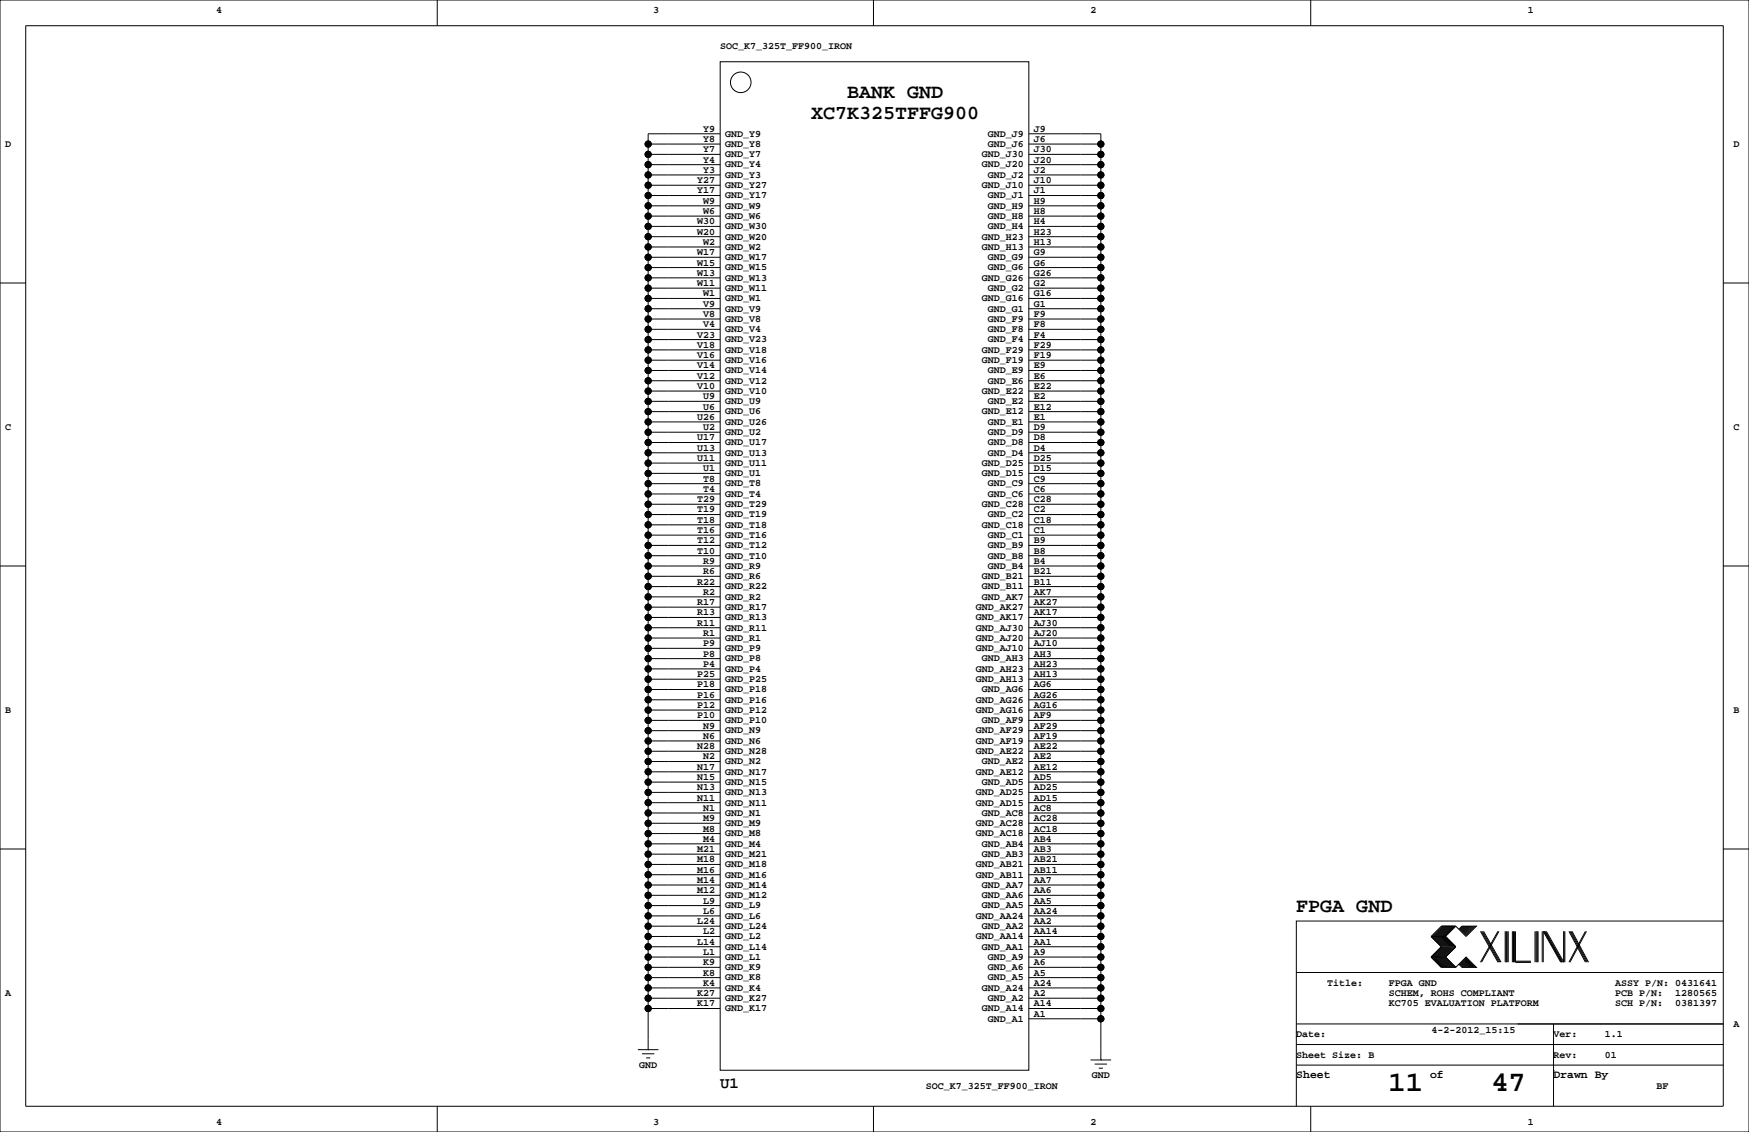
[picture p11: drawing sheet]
<svg xmlns="http://www.w3.org/2000/svg" width="432mm" height="279mm" viewBox="0 0 432 279" stroke-linecap="round" stroke-linejoin="round" font-family="sans-serif">
<g fill="none" stroke="#000" stroke-width=".25">
<path d="M0 0h431.8v279.4h-431.8zM6.3 6.4h419.1v266.6h-419.1zM107.9 0v6.4M177.8 15.2h76.2v249h-76.2zM215.6 0v6.4M323.6 0v6.4M160 35.6h17.8M160 38.1h17.8M177.8 33h-17.8v226.1M254 33h17.8v228.6M254 35.6h17.8M254 38.1h17.8"/>
<path d="M160 40.6h17.8M160 43.2h17.8M160 45.7h17.8M160 48.3h17.8M160 50.8h17.8M160 53.3h17.8M160 58.4h17.8M160 55.9h17.8M254 40.6h17.8M254 43.2h17.8M254 45.7h17.8M254 48.3h17.8"/>
<path d="M254 50.8h17.8M254 53.3h17.8M254 58.4h17.8M254 55.9h17.8M0 69.8h6.3M160 76.2h17.8M160 78.7h17.8M160 73.7h17.8M160 71.1h17.8M160 68.6h17.8M160 66h17.8M160 63.5h17.8"/>
<path d="M160 61h17.8M254 76.2h17.8M254 78.7h17.8M254 73.7h17.8M254 71.1h17.8M254 68.6h17.8M254 66h17.8M254 63.5h17.8M254 61h17.8M425.4 69.8h6.4M160 81.3h17.8M160 83.8h17.8"/>
<path d="M160 86.4h17.8M160 88.9h17.8M160 91.4h17.8M160 94h17.8M160 99.1h17.8M160 96.5h17.8M254 81.3h17.8M254 83.8h17.8M254 86.4h17.8M254 88.9h17.8M254 91.4h17.8M254 94h17.8"/>
<path d="M254 99.1h17.8M254 96.5h17.8M160 116.8h17.8M160 119.4h17.8M160 114.3h17.8M160 111.8h17.8M160 109.2h17.8M160 106.7h17.8M160 104.1h17.8M160 101.6h17.8M254 116.8h17.8M254 119.4h17.8"/>
<path d="M254 114.3h17.8M254 111.8h17.8M254 109.2h17.8M254 106.7h17.8M254 104.1h17.8M254 101.6h17.8M0 139.7h6.3M160 121.9h17.8M160 124.5h17.8M160 127h17.8M160 129.5h17.8M160 132.1h17.8"/>
<path d="M160 134.6h17.8M160 139.7h17.8M160 137.2h17.8M254 121.9h17.8M254 124.5h17.8M254 127h17.8M254 129.5h17.8M254 132.1h17.8M254 134.6h17.8M254 139.7h17.8M254 137.2h17.8M425.4 139.7h6.4"/>
<path d="M160 157.5h17.8M160 154.9h17.8M160 152.4h17.8M160 149.9h17.8M160 147.3h17.8M160 144.8h17.8M160 142.2h17.8M254 157.5h17.8M254 154.9h17.8M254 152.4h17.8M254 149.9h17.8M254 147.3h17.8"/>
<path d="M254 144.8h17.8M254 142.2h17.8M160 160h17.8M160 162.6h17.8M160 165.1h17.8M160 167.6h17.8M160 170.2h17.8M160 172.7h17.8M160 175.3h17.8M160 177.8h17.8M254 160h17.8M254 162.6h17.8"/>
<path d="M254 165.1h17.8M254 167.6h17.8M254 170.2h17.8M254 172.7h17.8M254 175.3h17.8M254 177.8h17.8M160 198.1h17.8M160 195.6h17.8M160 193h17.8M160 190.5h17.8M160 188h17.8M160 185.4h17.8"/>
<path d="M160 182.9h17.8M160 180.3h17.8M254 198.1h17.8M254 195.6h17.8M254 193h17.8M254 190.5h17.8M254 188h17.8M254 185.4h17.8M254 182.9h17.8M254 180.3h17.8M0 209.5h6.3M160 200.7h17.8"/>
<path d="M160 203.2h17.8M160 205.7h17.8M160 208.3h17.8M160 210.8h17.8M160 213.4h17.8M160 215.9h17.8M160 218.4h17.8M254 200.7h17.8M254 203.2h17.8M254 205.7h17.8M254 208.3h17.8M254 210.8h17.8"/>
<path d="M254 213.4h17.8M254 215.9h17.8M254 218.4h17.8M425.4 209.5h6.4M160 238.8h17.8M160 236.2h17.8M160 233.7h17.8M160 231.1h17.8M160 228.6h17.8M160 226.1h17.8M160 223.5h17.8M160 221h17.8"/>
<path d="M254 238.8h17.8M254 236.2h17.8M254 233.7h17.8M254 231.1h17.8M254 228.6h17.8M254 226.1h17.8M254 223.5h17.8M254 221h17.8M353.3 236.2l2.6 2.6h3.5M353.3 236.2h3.6M353.3 231.1h3.6M353.3 231.1l2.6 2.6-2.6 2.5"/>
<path d="M356.1 228.6l-2.5 2.5 2.5 2.6-2.5 2.5 2.5 2.6M356.4 228.6l-2.6 2.5 2.6 2.6-2.6 2.5 2.6 2.6M356.6 228.6l-2.5 2.5 2.5 2.6-2.5 2.5 2.5 2.6M356.9 228.6l-2.6 2.5 2.6 2.6-2.6 2.5 2.6 2.6M356.9 231.1l2.5 2.6-2.5 2.5M356.9 236.2l2.5 2.6M357.1 228.6l-2.5 2.5 2.5 2.6-2.5 2.5 2.5 2.6M357.4 228.6l-2.6 2.5 2.6 2.6-2.6 2.5 2.6 2.6M357.6 228.6l-2.5 2.5 2.5 2.6-2.5 2.5 2.5 2.6M357.9 228.6l-2.6 2.5 2.6 2.6-2.6 2.5 2.6 2.6M358.1 228.6l-2.5 2.5 2.5 2.6-2.5 2.5 2.5 2.6M358.4 228.6l-2.5 2.5 2.5 2.6-2.5 2.5 2.5 2.6"/>
<path d="M358.6 228.6l-2.5 2.5 2.5 2.6-2.5 2.5 2.5 2.6M358.9 228.6l-2.5 2.5 2.5 2.6-2.5 2.5 2.5 2.6M359.2 228.6l-2.6 2.5 2.6 2.6-2.6 2.5 2.6 2.6M359.4 228.6l2.5 2.5 2.6-2.5h-3.6l-.7 .8M359.4 228.6h-3.5l-2.6 2.5M359.4 228.6l-2.5 2.5M360.2 238l.7 .8h3.6l-2.6-2.6-2.5 2.6M360.4 237.7l1 1.1M360.4 238l.8 .8M360.7 237.5l1.2 1.3M360.7 237.7l1 1.1M360.9 237.2l1.6 1.6"/>
<path d="M360.9 237.5l1.3 1.3M361.2 237l1.8 1.8M361.2 237.2l1.5 1.6M361.2 228.6l-.8 .8M361.4 236.7l2.1 2.1M361.4 237l1.8 1.8M361.4 228.6l-1 1M361.7 236.5l2.3 2.3M361.7 236.7l2 2.1M361.7 228.6l-1 1M361.9 236.5l2.3 2.3M361.9 228.6l-1.2 1.3"/>
<path d="M362.2 228.6l-1.3 1.3M362.5 228.6l-1.6 1.5M362.7 228.6l-1.5 1.5M363 228.6l-1.8 1.8M363.2 228.6l-1.8 1.8M363.5 228.6l-2.1 2M363.7 228.6l-2 2M364 228.6l-2.3 2.3M364.2 228.6l-2.3 2.3M365.5 229.9l4.3 7.6M365.8 229.9l4.3 7.6M366 229.9l4.3 7.6"/>
<path d="M366.3 229.9l4.3 7.6M369.8 229.9l-4.3 7.6M370.1 229.9l-4.3 7.6M371.6 229.9v7.6M371.9 229.9v7.6M372.1 229.9v7.6M372.4 229.9v7.6M373.4 229.9v7.6M373.6 229.9v7.6M373.9 229.9v7.6M374.1 229.9v7.6h3.9M374.1 237.2h3.9"/>
<path d="M379 229.9v7.6M379.2 229.9v7.6M379.5 229.9v7.6M379.7 229.9v7.6M380.7 229.9v7.6M381 237.5v-7.6l4.3 7.6M381.3 229.9l4.3 7.6M381.5 229.9l4.3 7.6M381.8 229.9l4.3 7.6v-7.6M386.3 229.9v7.6M387.3 229.9l4.1 7.6M387.6 229.9l4.1 7.6"/>
<path d="M387.9 229.9l4 7.6M388.1 229.9l4.1 7.6M391.4 229.9l-4.1 7.6M391.7 229.9l-4.1 7.6M425.4 227.3h-105.4v35.6M157.5 259.1h5.1M160 259.1h.1M160 241.3h17.8M160 243.8h17.8M160 246.4h17.8M160 248.9h17.8M254 241.3h17.8"/>
<path d="M254 243.8h17.8M254 246.4h17.8M254 248.9h17.8M254 251.5h17.8M320 257.8h105.4M320 252.7h105.4M320 240h105.4M383.5 252.7v20.3M107.9 273v6.4M158.5 260.1h3M159.5 261.1h1M215.6 273v6.4"/>
<path d="M269.2 261.6h5.1M270.3 262.6h3M271.3 263.7h1M271.8 261.6h.1M320 262.9v10.1M320 262.9h105.4M323.6 273v6.4M383.5 264.2h.1"/>
<circle cx="160" cy="35.6" r=".76"/>
<circle cx="160" cy="38.1" r=".76"/>
<circle cx="182.9" cy="20.3" r="2.54"/>
<circle cx="271.8" cy="35.6" r=".76"/>
<circle cx="271.8" cy="38.1" r=".76"/>
<circle cx="160" cy="53.3" r=".76"/>
<circle cx="160" cy="40.6" r=".76"/>
<circle cx="160" cy="48.3" r=".76"/>
<circle cx="160" cy="55.9" r=".76"/>
<circle cx="160" cy="43.2" r=".76"/>
<circle cx="160" cy="58.4" r=".76"/>
<circle cx="160" cy="45.7" r=".76"/>
<circle cx="160" cy="50.8" r=".76"/>
<circle cx="271.8" cy="53.3" r=".76"/>
<circle cx="271.8" cy="40.6" r=".76"/>
<circle cx="271.8" cy="48.3" r=".76"/>
<circle cx="271.8" cy="43.2" r=".76"/>
<circle cx="271.8" cy="55.9" r=".76"/>
<circle cx="271.8" cy="58.4" r=".76"/>
<circle cx="271.8" cy="45.7" r=".76"/>
<circle cx="271.8" cy="50.8" r=".76"/>
<circle cx="160" cy="66" r=".76"/>
<circle cx="160" cy="78.7" r=".76"/>
<circle cx="160" cy="73.7" r=".76"/>
<circle cx="160" cy="61" r=".76"/>
<circle cx="160" cy="68.6" r=".76"/>
<circle cx="160" cy="71.1" r=".76"/>
<circle cx="160" cy="63.5" r=".76"/>
<circle cx="160" cy="76.2" r=".76"/>
<circle cx="271.8" cy="66" r=".76"/>
<circle cx="271.8" cy="78.7" r=".76"/>
<circle cx="271.8" cy="61" r=".76"/>
<circle cx="271.8" cy="73.7" r=".76"/>
<circle cx="271.8" cy="68.6" r=".76"/>
<circle cx="271.8" cy="71.1" r=".76"/>
<circle cx="271.8" cy="63.5" r=".76"/>
<circle cx="271.8" cy="76.2" r=".76"/>
<circle cx="160" cy="91.4" r=".76"/>
<circle cx="160" cy="86.4" r=".76"/>
<circle cx="160" cy="94" r=".76"/>
<circle cx="160" cy="81.3" r=".76"/>
<circle cx="160" cy="83.8" r=".76"/>
<circle cx="160" cy="96.5" r=".76"/>
<circle cx="160" cy="99.1" r=".76"/>
<circle cx="160" cy="88.9" r=".76"/>
<circle cx="271.8" cy="91.4" r=".76"/>
<circle cx="271.8" cy="86.4" r=".76"/>
<circle cx="271.8" cy="94" r=".76"/>
<circle cx="271.8" cy="81.3" r=".76"/>
<circle cx="271.8" cy="83.8" r=".76"/>
<circle cx="271.8" cy="96.5" r=".76"/>
<circle cx="271.8" cy="99.1" r=".76"/>
<circle cx="271.8" cy="88.9" r=".76"/>
<circle cx="160" cy="119.4" r=".76"/>
<circle cx="160" cy="106.7" r=".76"/>
<circle cx="160" cy="109.2" r=".76"/>
<circle cx="160" cy="114.3" r=".76"/>
<circle cx="160" cy="101.6" r=".76"/>
<circle cx="160" cy="116.8" r=".76"/>
<circle cx="160" cy="104.1" r=".76"/>
<circle cx="160" cy="111.8" r=".76"/>
<circle cx="271.8" cy="119.4" r=".76"/>
<circle cx="271.8" cy="106.7" r=".76"/>
<circle cx="271.8" cy="109.2" r=".76"/>
<circle cx="271.8" cy="114.3" r=".76"/>
<circle cx="271.8" cy="101.6" r=".76"/>
<circle cx="271.8" cy="116.8" r=".76"/>
<circle cx="271.8" cy="104.1" r=".76"/>
<circle cx="271.8" cy="111.8" r=".76"/>
<circle cx="160" cy="132.1" r=".76"/>
<circle cx="160" cy="121.9" r=".76"/>
<circle cx="160" cy="134.6" r=".76"/>
<circle cx="160" cy="127" r=".76"/>
<circle cx="160" cy="139.7" r=".76"/>
<circle cx="160" cy="129.5" r=".76"/>
<circle cx="160" cy="137.2" r=".76"/>
<circle cx="160" cy="124.5" r=".76"/>
<circle cx="271.8" cy="132.1" r=".76"/>
<circle cx="271.8" cy="121.9" r=".76"/>
<circle cx="271.8" cy="134.6" r=".76"/>
<circle cx="271.8" cy="127" r=".76"/>
<circle cx="271.8" cy="139.7" r=".76"/>
<circle cx="271.8" cy="129.5" r=".76"/>
<circle cx="271.8" cy="124.5" r=".76"/>
<circle cx="271.8" cy="137.2" r=".76"/>
<circle cx="160" cy="157.5" r=".76"/>
<circle cx="160" cy="144.8" r=".76"/>
<circle cx="160" cy="147.3" r=".76"/>
<circle cx="160" cy="152.4" r=".76"/>
<circle cx="160" cy="154.9" r=".76"/>
<circle cx="160" cy="142.2" r=".76"/>
<circle cx="160" cy="149.9" r=".76"/>
<circle cx="271.8" cy="157.5" r=".76"/>
<circle cx="271.8" cy="144.8" r=".76"/>
<circle cx="271.8" cy="147.3" r=".76"/>
<circle cx="271.8" cy="152.4" r=".76"/>
<circle cx="271.8" cy="142.2" r=".76"/>
<circle cx="271.8" cy="154.9" r=".76"/>
<circle cx="271.8" cy="149.9" r=".76"/>
<circle cx="160" cy="170.2" r=".76"/>
<circle cx="160" cy="172.7" r=".76"/>
<circle cx="160" cy="160" r=".76"/>
<circle cx="160" cy="177.8" r=".76"/>
<circle cx="160" cy="165.1" r=".76"/>
<circle cx="160" cy="167.6" r=".76"/>
<circle cx="160" cy="175.3" r=".76"/>
<circle cx="160" cy="162.6" r=".76"/>
<circle cx="271.8" cy="170.2" r=".76"/>
<circle cx="271.8" cy="172.7" r=".76"/>
<circle cx="271.8" cy="160" r=".76"/>
<circle cx="271.8" cy="165.1" r=".76"/>
<circle cx="271.8" cy="177.8" r=".76"/>
<circle cx="271.8" cy="167.6" r=".76"/>
<circle cx="271.8" cy="162.6" r=".76"/>
<circle cx="271.8" cy="175.3" r=".76"/>
<circle cx="160" cy="182.9" r=".76"/>
<circle cx="160" cy="190.5" r=".76"/>
<circle cx="160" cy="193" r=".76"/>
<circle cx="160" cy="185.4" r=".76"/>
<circle cx="160" cy="198.1" r=".76"/>
<circle cx="160" cy="195.6" r=".76"/>
<circle cx="160" cy="180.3" r=".76"/>
<circle cx="160" cy="188" r=".76"/>
<circle cx="271.8" cy="182.9" r=".76"/>
<circle cx="271.8" cy="190.5" r=".76"/>
<circle cx="271.8" cy="193" r=".76"/>
<circle cx="271.8" cy="185.4" r=".76"/>
<circle cx="271.8" cy="198.1" r=".76"/>
<circle cx="271.8" cy="195.6" r=".76"/>
<circle cx="271.8" cy="180.3" r=".76"/>
<circle cx="271.8" cy="188" r=".76"/>
<circle cx="160" cy="218.4" r=".76"/>
<circle cx="160" cy="200.7" r=".76"/>
<circle cx="160" cy="205.7" r=".76"/>
<circle cx="160" cy="213.4" r=".76"/>
<circle cx="160" cy="203.2" r=".76"/>
<circle cx="160" cy="215.9" r=".76"/>
<circle cx="160" cy="210.8" r=".76"/>
<circle cx="160" cy="208.3" r=".76"/>
<circle cx="271.8" cy="213.4" r=".76"/>
<circle cx="271.8" cy="205.7" r=".76"/>
<circle cx="271.8" cy="203.2" r=".76"/>
<circle cx="271.8" cy="215.9" r=".76"/>
<circle cx="271.8" cy="200.7" r=".76"/>
<circle cx="271.8" cy="218.4" r=".76"/>
<circle cx="271.8" cy="210.8" r=".76"/>
<circle cx="271.8" cy="208.3" r=".76"/>
<circle cx="160" cy="226.1" r=".76"/>
<circle cx="160" cy="231.1" r=".76"/>
<circle cx="160" cy="228.6" r=".76"/>
<circle cx="160" cy="236.2" r=".76"/>
<circle cx="160" cy="238.8" r=".76"/>
<circle cx="160" cy="223.5" r=".76"/>
<circle cx="160" cy="221" r=".76"/>
<circle cx="160" cy="233.7" r=".76"/>
<circle cx="271.8" cy="226.1" r=".76"/>
<circle cx="271.8" cy="228.6" r=".76"/>
<circle cx="271.8" cy="231.1" r=".76"/>
<circle cx="271.8" cy="236.2" r=".76"/>
<circle cx="271.8" cy="238.8" r=".76"/>
<circle cx="271.8" cy="223.5" r=".76"/>
<circle cx="271.8" cy="221" r=".76"/>
<circle cx="271.8" cy="233.7" r=".76"/>
<circle cx="160" cy="241.3" r=".76"/>
<circle cx="160" cy="246.4" r=".76"/>
<circle cx="160" cy="248.9" r=".76"/>
<circle cx="160" cy="243.8" r=".76"/>
<circle cx="271.8" cy="241.3" r=".76"/>
<circle cx="271.8" cy="246.4" r=".76"/>
<circle cx="271.8" cy="248.9" r=".76"/>
<circle cx="271.8" cy="251.5" r=".76"/>
<circle cx="271.8" cy="243.8" r=".76"/>
</g>
<g fill="#000" stroke="#000" stroke-width=".25">
<circle cx="160" cy="35.6" r=".76"/>
<circle cx="160" cy="38.1" r=".76"/>
<circle cx="271.8" cy="35.6" r=".76"/>
<circle cx="271.8" cy="38.1" r=".76"/>
<circle cx="160" cy="53.3" r=".76"/>
<circle cx="160" cy="40.6" r=".76"/>
<circle cx="160" cy="48.3" r=".76"/>
<circle cx="160" cy="55.9" r=".76"/>
<circle cx="160" cy="43.2" r=".76"/>
<circle cx="160" cy="58.4" r=".76"/>
<circle cx="160" cy="45.7" r=".76"/>
<circle cx="160" cy="50.8" r=".76"/>
<circle cx="271.8" cy="53.3" r=".76"/>
<circle cx="271.8" cy="40.6" r=".76"/>
<circle cx="271.8" cy="48.3" r=".76"/>
<circle cx="271.8" cy="43.2" r=".76"/>
<circle cx="271.8" cy="55.9" r=".76"/>
<circle cx="271.8" cy="58.4" r=".76"/>
<circle cx="271.8" cy="45.7" r=".76"/>
<circle cx="271.8" cy="50.8" r=".76"/>
<circle cx="160" cy="66" r=".76"/>
<circle cx="160" cy="78.7" r=".76"/>
<circle cx="160" cy="73.7" r=".76"/>
<circle cx="160" cy="61" r=".76"/>
<circle cx="160" cy="68.6" r=".76"/>
<circle cx="160" cy="71.1" r=".76"/>
<circle cx="160" cy="63.5" r=".76"/>
<circle cx="160" cy="76.2" r=".76"/>
<circle cx="271.8" cy="66" r=".76"/>
<circle cx="271.8" cy="78.7" r=".76"/>
<circle cx="271.8" cy="61" r=".76"/>
<circle cx="271.8" cy="73.7" r=".76"/>
<circle cx="271.8" cy="68.6" r=".76"/>
<circle cx="271.8" cy="71.1" r=".76"/>
<circle cx="271.8" cy="63.5" r=".76"/>
<circle cx="271.8" cy="76.2" r=".76"/>
<circle cx="160" cy="91.4" r=".76"/>
<circle cx="160" cy="86.4" r=".76"/>
<circle cx="160" cy="94" r=".76"/>
<circle cx="160" cy="81.3" r=".76"/>
<circle cx="160" cy="83.8" r=".76"/>
<circle cx="160" cy="96.5" r=".76"/>
<circle cx="160" cy="99.1" r=".76"/>
<circle cx="160" cy="88.9" r=".76"/>
<circle cx="271.8" cy="91.4" r=".76"/>
<circle cx="271.8" cy="86.4" r=".76"/>
<circle cx="271.8" cy="94" r=".76"/>
<circle cx="271.8" cy="81.3" r=".76"/>
<circle cx="271.8" cy="83.8" r=".76"/>
<circle cx="271.8" cy="96.5" r=".76"/>
<circle cx="271.8" cy="99.1" r=".76"/>
<circle cx="271.8" cy="88.9" r=".76"/>
<circle cx="160" cy="119.4" r=".76"/>
<circle cx="160" cy="106.7" r=".76"/>
<circle cx="160" cy="109.2" r=".76"/>
<circle cx="160" cy="114.3" r=".76"/>
<circle cx="160" cy="101.6" r=".76"/>
<circle cx="160" cy="116.8" r=".76"/>
<circle cx="160" cy="104.1" r=".76"/>
<circle cx="160" cy="111.8" r=".76"/>
<circle cx="271.8" cy="119.4" r=".76"/>
<circle cx="271.8" cy="106.7" r=".76"/>
<circle cx="271.8" cy="109.2" r=".76"/>
<circle cx="271.8" cy="114.3" r=".76"/>
<circle cx="271.8" cy="101.6" r=".76"/>
<circle cx="271.8" cy="116.8" r=".76"/>
<circle cx="271.8" cy="104.1" r=".76"/>
<circle cx="271.8" cy="111.8" r=".76"/>
<circle cx="160" cy="132.1" r=".76"/>
<circle cx="160" cy="121.9" r=".76"/>
<circle cx="160" cy="134.6" r=".76"/>
<circle cx="160" cy="127" r=".76"/>
<circle cx="160" cy="139.7" r=".76"/>
<circle cx="160" cy="129.5" r=".76"/>
<circle cx="160" cy="137.2" r=".76"/>
<circle cx="160" cy="124.5" r=".76"/>
<circle cx="271.8" cy="132.1" r=".76"/>
<circle cx="271.8" cy="121.9" r=".76"/>
<circle cx="271.8" cy="134.6" r=".76"/>
<circle cx="271.8" cy="127" r=".76"/>
<circle cx="271.8" cy="139.7" r=".76"/>
<circle cx="271.8" cy="129.5" r=".76"/>
<circle cx="271.8" cy="124.5" r=".76"/>
<circle cx="271.8" cy="137.2" r=".76"/>
<circle cx="160" cy="157.5" r=".76"/>
<circle cx="160" cy="144.8" r=".76"/>
<circle cx="160" cy="147.3" r=".76"/>
<circle cx="160" cy="152.4" r=".76"/>
<circle cx="160" cy="154.9" r=".76"/>
<circle cx="160" cy="142.2" r=".76"/>
<circle cx="160" cy="149.9" r=".76"/>
<circle cx="271.8" cy="157.5" r=".76"/>
<circle cx="271.8" cy="144.8" r=".76"/>
<circle cx="271.8" cy="147.3" r=".76"/>
<circle cx="271.8" cy="152.4" r=".76"/>
<circle cx="271.8" cy="142.2" r=".76"/>
<circle cx="271.8" cy="154.9" r=".76"/>
<circle cx="271.8" cy="149.9" r=".76"/>
<circle cx="160" cy="170.2" r=".76"/>
<circle cx="160" cy="172.7" r=".76"/>
<circle cx="160" cy="160" r=".76"/>
<circle cx="160" cy="177.8" r=".76"/>
<circle cx="160" cy="165.1" r=".76"/>
<circle cx="160" cy="167.6" r=".76"/>
<circle cx="160" cy="175.3" r=".76"/>
<circle cx="160" cy="162.6" r=".76"/>
<circle cx="271.8" cy="170.2" r=".76"/>
<circle cx="271.8" cy="172.7" r=".76"/>
<circle cx="271.8" cy="160" r=".76"/>
<circle cx="271.8" cy="165.1" r=".76"/>
<circle cx="271.8" cy="177.8" r=".76"/>
<circle cx="271.8" cy="167.6" r=".76"/>
<circle cx="271.8" cy="162.6" r=".76"/>
<circle cx="271.8" cy="175.3" r=".76"/>
<circle cx="160" cy="182.9" r=".76"/>
<circle cx="160" cy="190.5" r=".76"/>
<circle cx="160" cy="193" r=".76"/>
<circle cx="160" cy="185.4" r=".76"/>
<circle cx="160" cy="198.1" r=".76"/>
<circle cx="160" cy="195.6" r=".76"/>
<circle cx="160" cy="180.3" r=".76"/>
<circle cx="160" cy="188" r=".76"/>
<circle cx="271.8" cy="182.9" r=".76"/>
<circle cx="271.8" cy="190.5" r=".76"/>
<circle cx="271.8" cy="193" r=".76"/>
<circle cx="271.8" cy="185.4" r=".76"/>
<circle cx="271.8" cy="198.1" r=".76"/>
<circle cx="271.8" cy="195.6" r=".76"/>
<circle cx="271.8" cy="180.3" r=".76"/>
<circle cx="271.8" cy="188" r=".76"/>
<circle cx="160" cy="218.4" r=".76"/>
<circle cx="160" cy="200.7" r=".76"/>
<circle cx="160" cy="205.7" r=".76"/>
<circle cx="160" cy="213.4" r=".76"/>
<circle cx="160" cy="203.2" r=".76"/>
<circle cx="160" cy="215.9" r=".76"/>
<circle cx="160" cy="210.8" r=".76"/>
<circle cx="160" cy="208.3" r=".76"/>
<circle cx="271.8" cy="213.4" r=".76"/>
<circle cx="271.8" cy="205.7" r=".76"/>
<circle cx="271.8" cy="203.2" r=".76"/>
<circle cx="271.8" cy="215.9" r=".76"/>
<circle cx="271.8" cy="200.7" r=".76"/>
<circle cx="271.8" cy="218.4" r=".76"/>
<circle cx="271.8" cy="210.8" r=".76"/>
<circle cx="271.8" cy="208.3" r=".76"/>
<circle cx="160" cy="226.1" r=".76"/>
<circle cx="160" cy="231.1" r=".76"/>
<circle cx="160" cy="228.6" r=".76"/>
<circle cx="160" cy="236.2" r=".76"/>
<circle cx="160" cy="238.8" r=".76"/>
<circle cx="160" cy="223.5" r=".76"/>
<circle cx="160" cy="221" r=".76"/>
<circle cx="160" cy="233.7" r=".76"/>
<circle cx="271.8" cy="226.1" r=".76"/>
<circle cx="271.8" cy="228.6" r=".76"/>
<circle cx="271.8" cy="231.1" r=".76"/>
<circle cx="271.8" cy="236.2" r=".76"/>
<circle cx="271.8" cy="238.8" r=".76"/>
<circle cx="271.8" cy="223.5" r=".76"/>
<circle cx="271.8" cy="221" r=".76"/>
<circle cx="271.8" cy="233.7" r=".76"/>
<circle cx="160" cy="241.3" r=".76"/>
<circle cx="160" cy="246.4" r=".76"/>
<circle cx="160" cy="248.9" r=".76"/>
<circle cx="160" cy="243.8" r=".76"/>
<circle cx="271.8" cy="241.3" r=".76"/>
<circle cx="271.8" cy="246.4" r=".76"/>
<circle cx="271.8" cy="248.9" r=".76"/>
<circle cx="271.8" cy="251.5" r=".76"/>
<circle cx="271.8" cy="243.8" r=".76"/>
</g>
<g font-size="7.1">
<text x="342.8" y="269.3">11</text>
<text x="368.2" y="269.3">47</text>
</g>
<g font-size="4.9">
<text x="200.2" y="29.3">XC7K325TFFG900</text>
<text x="209.1" y="24.2">BANK GND</text>
<text x="320" y="225.1">FPGA GND</text>
</g>
<text font-size="3.9" x="177.8" y="268.4">U1</text>
<g font-size="2.8">
<text x="320" y="266.1">Sheet</text>
<text x="353.1" y="266.1">of</text>
<text x="383.5" y="266.1">Drawn By</text>
</g>
<g font-size="2.5">
<text x="53.3" y="3.3">4</text>
<text x="161.3" y="3.3">3</text>
<text x="269.2" y="3.3">2</text>
<text x="377.2" y="3.3">1</text>
<text x="177.8" y="12.2">SOC_K7_325T_FF900_IRON</text>
<text x="173.6" y="35.1">Y8</text>
<text x="173.6" y="32.5">Y9</text>
<text x="179.1" y="33.7">GND_Y9</text>
<text x="243.8" y="33.7">GND_J9</text>
<text x="255.3" y="35.1">J6</text>
<text x="255.3" y="32.5">J9</text>
<text x="1.3" y="36.3">D</text>
<text x="173.6" y="40.1">Y4</text>
<text x="173.6" y="37.6">Y7</text>
<text x="179.1" y="41.3">GND_Y4</text>
<text x="179.1" y="38.8">GND_Y7</text>
<text x="179.1" y="36.3">GND_Y8</text>
<text x="242.4" y="41.3">GND_J20</text>
<text x="242.4" y="38.8">GND_J30</text>
<text x="243.8" y="36.3">GND_J6</text>
<text x="255.3" y="40.1">J20</text>
<text x="255.3" y="37.6">J30</text>
<text x="428" y="36.3">D</text>
<text x="172.1" y="47.8">Y17</text>
<text x="172.1" y="45.2">Y27</text>
<text x="173.6" y="42.7">Y3</text>
<text x="179.1" y="46.4">GND_Y27</text>
<text x="179.1" y="43.9">GND_Y3</text>
<text x="242.4" y="46.4">GND_J10</text>
<text x="243.8" y="43.9">GND_J2</text>
<text x="255.3" y="47.8">J1</text>
<text x="255.3" y="45.2">J10</text>
<text x="255.3" y="42.7">J2</text>
<text x="173.6" y="52.8">W6</text>
<text x="173.6" y="50.3">W9</text>
<text x="179.1" y="51.5">GND_W9</text>
<text x="179.1" y="49">GND_Y17</text>
<text x="243.8" y="51.5">GND_H9</text>
<text x="243.8" y="49">GND_J1</text>
<text x="255.3" y="52.8">H8</text>
<text x="255.3" y="50.3">H9</text>
<text x="172.1" y="57.9">W20</text>
<text x="172.1" y="55.4">W30</text>
<text x="179.1" y="59.1">GND_W20</text>
<text x="179.1" y="56.6">GND_W30</text>
<text x="179.1" y="54">GND_W6</text>
<text x="242.4" y="59.1">GND_H23</text>
<text x="243.8" y="56.6">GND_H4</text>
<text x="243.8" y="54">GND_H8</text>
<text x="255.3" y="57.9">H23</text>
<text x="255.3" y="55.4">H4</text>
<text x="172.1" y="65.5">W15</text>
<text x="172.1" y="63">W17</text>
<text x="173.6" y="60.5">W2</text>
<text x="179.1" y="64.2">GND_W17</text>
<text x="179.1" y="61.7">GND_W2</text>
<text x="242.4" y="61.7">GND_H13</text>
<text x="243.8" y="64.2">GND_G9</text>
<text x="255.3" y="65.5">G6</text>
<text x="255.3" y="63">G9</text>
<text x="255.3" y="60.5">H13</text>
<text x="172.1" y="70.6">W11</text>
<text x="172.1" y="68.1">W13</text>
<text x="179.1" y="71.8">GND_W11</text>
<text x="179.1" y="69.3">GND_W13</text>
<text x="179.1" y="66.7">GND_W15</text>
<text x="242.4" y="69.3">GND_G26</text>
<text x="243.8" y="71.8">GND_G2</text>
<text x="243.8" y="66.7">GND_G6</text>
<text x="255.3" y="70.6">G2</text>
<text x="255.3" y="68.1">G26</text>
<text x="173.6" y="75.7">V9</text>
<text x="173.6" y="73.2">W1</text>
<text x="179.1" y="76.9">GND_V9</text>
<text x="179.1" y="74.4">GND_W1</text>
<text x="242.4" y="74.4">GND_G16</text>
<text x="243.8" y="76.9">GND_G1</text>
<text x="255.3" y="75.7">G1</text>
<text x="255.3" y="73.2">G16</text>
<text x="172.1" y="83.3">V23</text>
<text x="173.6" y="80.8">V4</text>
<text x="173.6" y="78.2">V8</text>
<text x="179.1" y="82">GND_V4</text>
<text x="179.1" y="79.4">GND_V8</text>
<text x="243.8" y="82">GND_F8</text>
<text x="243.8" y="79.4">GND_F9</text>
<text x="255.3" y="83.3">F4</text>
<text x="255.3" y="80.8">F8</text>
<text x="255.3" y="78.2">F9</text>
<text x="172.1" y="88.4">V16</text>
<text x="172.1" y="85.9">V18</text>
<text x="179.1" y="89.6">GND_V16</text>
<text x="179.1" y="87.1">GND_V18</text>
<text x="179.1" y="84.5">GND_V23</text>
<text x="242.4" y="89.6">GND_F19</text>
<text x="242.4" y="87.1">GND_F29</text>
<text x="243.8" y="84.5">GND_F4</text>
<text x="255.3" y="88.4">F19</text>
<text x="255.3" y="85.9">F29</text>
<text x="172.1" y="93.5">V12</text>
<text x="172.1" y="90.9">V14</text>
<text x="179.1" y="94.7">GND_V12</text>
<text x="179.1" y="92.1">GND_V14</text>
<text x="243.8" y="94.7">GND_E6</text>
<text x="243.8" y="92.1">GND_E9</text>
<text x="255.3" y="93.5">E6</text>
<text x="255.3" y="90.9">E9</text>
<text x="172.1" y="96">V10</text>
<text x="173.6" y="101.1">U6</text>
<text x="173.6" y="98.6">U9</text>
<text x="179.1" y="99.8">GND_U9</text>
<text x="179.1" y="97.2">GND_V10</text>
<text x="242.4" y="97.2">GND_E22</text>
<text x="243.8" y="99.8">GND_E2</text>
<text x="255.3" y="101.1">E12</text>
<text x="255.3" y="98.6">E2</text>
<text x="255.3" y="96">E22</text>
<text x="1.3" y="106.2">C</text>
<text x="172.1" y="103.6">U26</text>
<text x="173.6" y="106.2">U2</text>
<text x="179.1" y="107.4">GND_U2</text>
<text x="179.1" y="104.8">GND_U26</text>
<text x="179.1" y="102.3">GND_U6</text>
<text x="242.4" y="102.3">GND_E12</text>
<text x="243.8" y="107.4">GND_D9</text>
<text x="243.8" y="104.8">GND_E1</text>
<text x="255.3" y="106.2">D9</text>
<text x="255.3" y="103.6">E1</text>
<text x="428" y="106.2">C</text>
<text x="172.1" y="113.8">U11</text>
<text x="172.1" y="111.3">U13</text>
<text x="172.1" y="108.7">U17</text>
<text x="179.1" y="112.5">GND_U13</text>
<text x="179.1" y="109.9">GND_U17</text>
<text x="243.8" y="112.5">GND_D4</text>
<text x="243.8" y="109.9">GND_D8</text>
<text x="255.3" y="113.8">D25</text>
<text x="255.3" y="111.3">D4</text>
<text x="255.3" y="108.7">D8</text>
<text x="173.6" y="118.9">T8</text>
<text x="173.6" y="116.3">U1</text>
<text x="179.1" y="117.5">GND_U1</text>
<text x="179.1" y="115">GND_U11</text>
<text x="242.4" y="117.5">GND_D15</text>
<text x="242.4" y="115">GND_D25</text>
<text x="255.3" y="118.9">C9</text>
<text x="255.3" y="116.3">D15</text>
<text x="172.1" y="124">T29</text>
<text x="173.6" y="121.4">T4</text>
<text x="179.1" y="125.2">GND_T29</text>
<text x="179.1" y="122.6">GND_T4</text>
<text x="179.1" y="120.1">GND_T8</text>
<text x="242.4" y="125.2">GND_C28</text>
<text x="243.8" y="122.6">GND_C6</text>
<text x="243.8" y="120.1">GND_C9</text>
<text x="255.3" y="124">C28</text>
<text x="255.3" y="121.4">C6</text>
<text x="172.1" y="131.6">T16</text>
<text x="172.1" y="129">T18</text>
<text x="172.1" y="126.5">T19</text>
<text x="179.1" y="130.2">GND_T18</text>
<text x="179.1" y="127.7">GND_T19</text>
<text x="242.4" y="130.2">GND_C18</text>
<text x="243.8" y="127.7">GND_C2</text>
<text x="255.3" y="131.6">C1</text>
<text x="255.3" y="129">C18</text>
<text x="255.3" y="126.5">C2</text>
<text x="172.1" y="136.7">T10</text>
<text x="172.1" y="134.1">T12</text>
<text x="179.1" y="137.9">GND_T10</text>
<text x="179.1" y="135.3">GND_T12</text>
<text x="179.1" y="132.8">GND_T16</text>
<text x="243.8" y="137.9">GND_B8</text>
<text x="243.8" y="135.3">GND_B9</text>
<text x="243.8" y="132.8">GND_C1</text>
<text x="255.3" y="136.7">B8</text>
<text x="255.3" y="134.1">B9</text>
<text x="173.6" y="141.7">R6</text>
<text x="173.6" y="139.2">R9</text>
<text x="179.1" y="142.9">GND_R6</text>
<text x="179.1" y="140.4">GND_R9</text>
<text x="242.4" y="142.9">GND_B21</text>
<text x="243.8" y="140.4">GND_B4</text>
<text x="255.3" y="141.7">B21</text>
<text x="255.3" y="139.2">B4</text>
<text x="172.1" y="149.4">R17</text>
<text x="172.1" y="144.3">R22</text>
<text x="173.6" y="146.8">R2</text>
<text x="179.1" y="148">GND_R2</text>
<text x="179.1" y="145.5">GND_R22</text>
<text x="242.4" y="148">GND_AK7</text>
<text x="242.4" y="145.5">GND_B11</text>
<text x="255.3" y="149.4">AK27</text>
<text x="255.3" y="146.8">AK7</text>
<text x="255.3" y="144.3">B11</text>
<text x="172.1" y="154.4">R11</text>
<text x="172.1" y="151.9">R13</text>
<text x="179.1" y="155.6">GND_R11</text>
<text x="179.1" y="153.1">GND_R13</text>
<text x="179.1" y="150.6">GND_R17</text>
<text x="240.9" y="155.6">GND_AJ30</text>
<text x="240.9" y="153.1">GND_AK17</text>
<text x="240.9" y="150.6">GND_AK27</text>
<text x="255.3" y="154.4">AJ30</text>
<text x="255.3" y="151.9">AK17</text>
<text x="173.6" y="159.5">P9</text>
<text x="173.6" y="157">R1</text>
<text x="179.1" y="160.7">GND_P9</text>
<text x="179.1" y="158.2">GND_R1</text>
<text x="240.9" y="160.7">GND_AJ10</text>
<text x="240.9" y="158.2">GND_AJ20</text>
<text x="255.3" y="159.5">AJ10</text>
<text x="255.3" y="157">AJ20</text>
<text x="172.1" y="167.1">P25</text>
<text x="173.6" y="164.6">P4</text>
<text x="173.6" y="162.1">P8</text>
<text x="179.1" y="165.8">GND_P4</text>
<text x="179.1" y="163.3">GND_P8</text>
<text x="240.9" y="165.8">GND_AH23</text>
<text x="242.4" y="163.3">GND_AH3</text>
<text x="255.3" y="167.1">AH13</text>
<text x="255.3" y="164.6">AH23</text>
<text x="255.3" y="162.1">AH3</text>
<text x="172.1" y="172.2">P16</text>
<text x="172.1" y="169.7">P18</text>
<text x="179.1" y="173.4">GND_P16</text>
<text x="179.1" y="170.9">GND_P18</text>
<text x="179.1" y="168.3">GND_P25</text>
<text x="240.9" y="173.4">GND_AG26</text>
<text x="240.9" y="168.3">GND_AH13</text>
<text x="242.4" y="170.9">GND_AG6</text>
<text x="255.3" y="172.2">AG26</text>
<text x="255.3" y="169.7">AG6</text>
<text x="1.3" y="176">B</text>
<text x="172.1" y="177.3">P10</text>
<text x="172.1" y="174.8">P12</text>
<text x="173.6" y="179.8">N9</text>
<text x="179.1" y="178.5">GND_P10</text>
<text x="179.1" y="176">GND_P12</text>
<text x="240.9" y="176">GND_AG16</text>
<text x="242.4" y="178.5">GND_AF9</text>
<text x="255.3" y="179.8">AF29</text>
<text x="255.3" y="177.3">AF9</text>
<text x="255.3" y="174.8">AG16</text>
<text x="428" y="176">B</text>
<text x="172.1" y="184.9">N28</text>
<text x="173.6" y="182.4">N6</text>
<text x="179.1" y="183.6">GND_N6</text>
<text x="179.1" y="181">GND_N9</text>
<text x="240.9" y="183.6">GND_AF19</text>
<text x="240.9" y="181">GND_AF29</text>
<text x="255.3" y="184.9">AE22</text>
<text x="255.3" y="182.4">AF19</text>
<text x="172.1" y="190">N17</text>
<text x="173.6" y="187.5">N2</text>
<text x="179.1" y="191.2">GND_N17</text>
<text x="179.1" y="188.7">GND_N2</text>
<text x="179.1" y="186.1">GND_N28</text>
<text x="240.9" y="191.2">GND_AE12</text>
<text x="240.9" y="186.1">GND_AE22</text>
<text x="242.4" y="188.7">GND_AE2</text>
<text x="255.3" y="190">AE12</text>
<text x="255.3" y="187.5">AE2</text>
<text x="172.1" y="197.6">N11</text>
<text x="172.1" y="195.1">N13</text>
<text x="172.1" y="192.5">N15</text>
<text x="179.1" y="196.3">GND_N13</text>
<text x="179.1" y="193.7">GND_N15</text>
<text x="240.9" y="196.3">GND_AD25</text>
<text x="242.4" y="193.7">GND_AD5</text>
<text x="255.3" y="197.6">AD15</text>
<text x="255.3" y="195.1">AD25</text>
<text x="255.3" y="192.5">AD5</text>
<text x="173.6" y="202.7">M9</text>
<text x="173.6" y="200.2">N1</text>
<text x="179.1" y="203.9">GND_M9</text>
<text x="179.1" y="201.4">GND_N1</text>
<text x="179.1" y="198.8">GND_N11</text>
<text x="240.9" y="203.9">GND_AC28</text>
<text x="240.9" y="198.8">GND_AD15</text>
<text x="242.4" y="201.4">GND_AC8</text>
<text x="255.3" y="202.7">AC28</text>
<text x="255.3" y="200.2">AC8</text>
<text x="173.6" y="207.8">M4</text>
<text x="173.6" y="205.2">M8</text>
<text x="179.1" y="209">GND_M4</text>
<text x="179.1" y="206.4">GND_M8</text>
<text x="240.9" y="206.4">GND_AC18</text>
<text x="242.4" y="209">GND_AB4</text>
<text x="255.3" y="207.8">AB4</text>
<text x="255.3" y="205.2">AC18</text>
<text x="172.1" y="215.4">M16</text>
<text x="172.1" y="212.9">M18</text>
<text x="172.1" y="210.3">M21</text>
<text x="179.1" y="214.1">GND_M18</text>
<text x="179.1" y="211.5">GND_M21</text>
<text x="240.9" y="214.1">GND_AB21</text>
<text x="242.4" y="211.5">GND_AB3</text>
<text x="255.3" y="215.4">AB11</text>
<text x="255.3" y="212.9">AB21</text>
<text x="255.3" y="210.3">AB3</text>
<text x="172.1" y="220.5">M12</text>
<text x="172.1" y="217.9">M14</text>
<text x="179.1" y="221.7">GND_M12</text>
<text x="179.1" y="219.1">GND_M14</text>
<text x="179.1" y="216.6">GND_M16</text>
<text x="240.9" y="216.6">GND_AB11</text>
<text x="242.4" y="221.7">GND_AA6</text>
<text x="242.4" y="219.1">GND_AA7</text>
<text x="255.3" y="220.5">AA6</text>
<text x="255.3" y="217.9">AA7</text>
<text x="173.6" y="225.6">L6</text>
<text x="173.6" y="223">L9</text>
<text x="179.1" y="226.8">GND_L6</text>
<text x="179.1" y="224.2">GND_L9</text>
<text x="240.9" y="226.8">GND_AA24</text>
<text x="242.4" y="224.2">GND_AA5</text>
<text x="255.3" y="225.6">AA24</text>
<text x="255.3" y="223">AA5</text>
<text x="172.1" y="233.2">L14</text>
<text x="172.1" y="228.1">L24</text>
<text x="173.6" y="230.6">L2</text>
<text x="179.1" y="231.8">GND_L2</text>
<text x="179.1" y="229.3">GND_L24</text>
<text x="240.9" y="231.8">GND_AA14</text>
<text x="242.4" y="229.3">GND_AA2</text>
<text x="255.3" y="233.2">AA1</text>
<text x="255.3" y="230.6">AA14</text>
<text x="255.3" y="228.1">AA2</text>
<text x="173.6" y="238.3">K9</text>
<text x="173.6" y="235.7">L1</text>
<text x="179.1" y="239.5">GND_K9</text>
<text x="179.1" y="236.9">GND_L1</text>
<text x="179.1" y="234.4">GND_L14</text>
<text x="242.4" y="234.4">GND_AA1</text>
<text x="243.8" y="239.5">GND_A6</text>
<text x="243.8" y="236.9">GND_A9</text>
<text x="255.3" y="238.3">A6</text>
<text x="255.3" y="235.7">A9</text>
<text x="1.3" y="245.9">A</text>
<text x="172.1" y="245.9">K27</text>
<text x="173.6" y="243.3">K4</text>
<text x="173.6" y="240.8">K8</text>
<text x="179.1" y="244.5">GND_K4</text>
<text x="179.1" y="242">GND_K8</text>
<text x="242.4" y="244.5">GND_A24</text>
<text x="243.8" y="242">GND_A5</text>
<text x="255.3" y="245.9">A2</text>
<text x="255.3" y="243.3">A24</text>
<text x="255.3" y="240.8">A5</text>
<text x="327.7" y="243.3">Title:</text>
<text x="342.9" y="245.9">SCHEM, ROHS COMPLIANT</text>
<text x="342.9" y="243.3">FPGA GND</text>
<text x="398.8" y="243.3">ASSY P/N: 0431641</text>
<text x="398.8" y="245.9">PCB P/N:</text>
<text x="413.6" y="245.9">1280565</text>
<text x="172.1" y="248.4">K17</text>
<text x="179.1" y="249.6">GND_K17</text>
<text x="179.1" y="247.1">GND_K27</text>
<text x="242.4" y="249.6">GND_A14</text>
<text x="243.8" y="247.1">GND_A2</text>
<text x="255.3" y="251">A1</text>
<text x="255.3" y="248.4">A14</text>
<text x="342.9" y="248.4">KC705 EVALUATION PLATFORM</text>
<text x="398.8" y="248.4">SCH P/N:</text>
<text x="413.6" y="248.4">0381397</text>
<text x="243.8" y="252.2">GND_A1</text>
<text x="320" y="256">Date:</text>
<text x="353.4" y="255">4-2-2012_15:15</text>
<text x="383.5" y="256">Ver:</text>
<text x="396.2" y="256">1.1</text>
<text x="428" y="253.5">A</text>
<text x="157.8" y="263.7">GND</text>
<text x="320" y="261.1">Sheet Size: B</text>
<text x="383.5" y="261.1">Rev:</text>
<text x="396.2" y="261.1">01</text>
<text x="228.6" y="268.7">SOC_K7_325T_FF900_IRON</text>
<text x="269.6" y="266.2">GND</text>
<text x="408.9" y="268.7">BF</text>
<text x="53.3" y="277.6">4</text>
<text x="161.3" y="277.6">3</text>
<text x="269.2" y="277.6">2</text>
<text x="377.2" y="277.6">1</text>
</g>
</svg>
